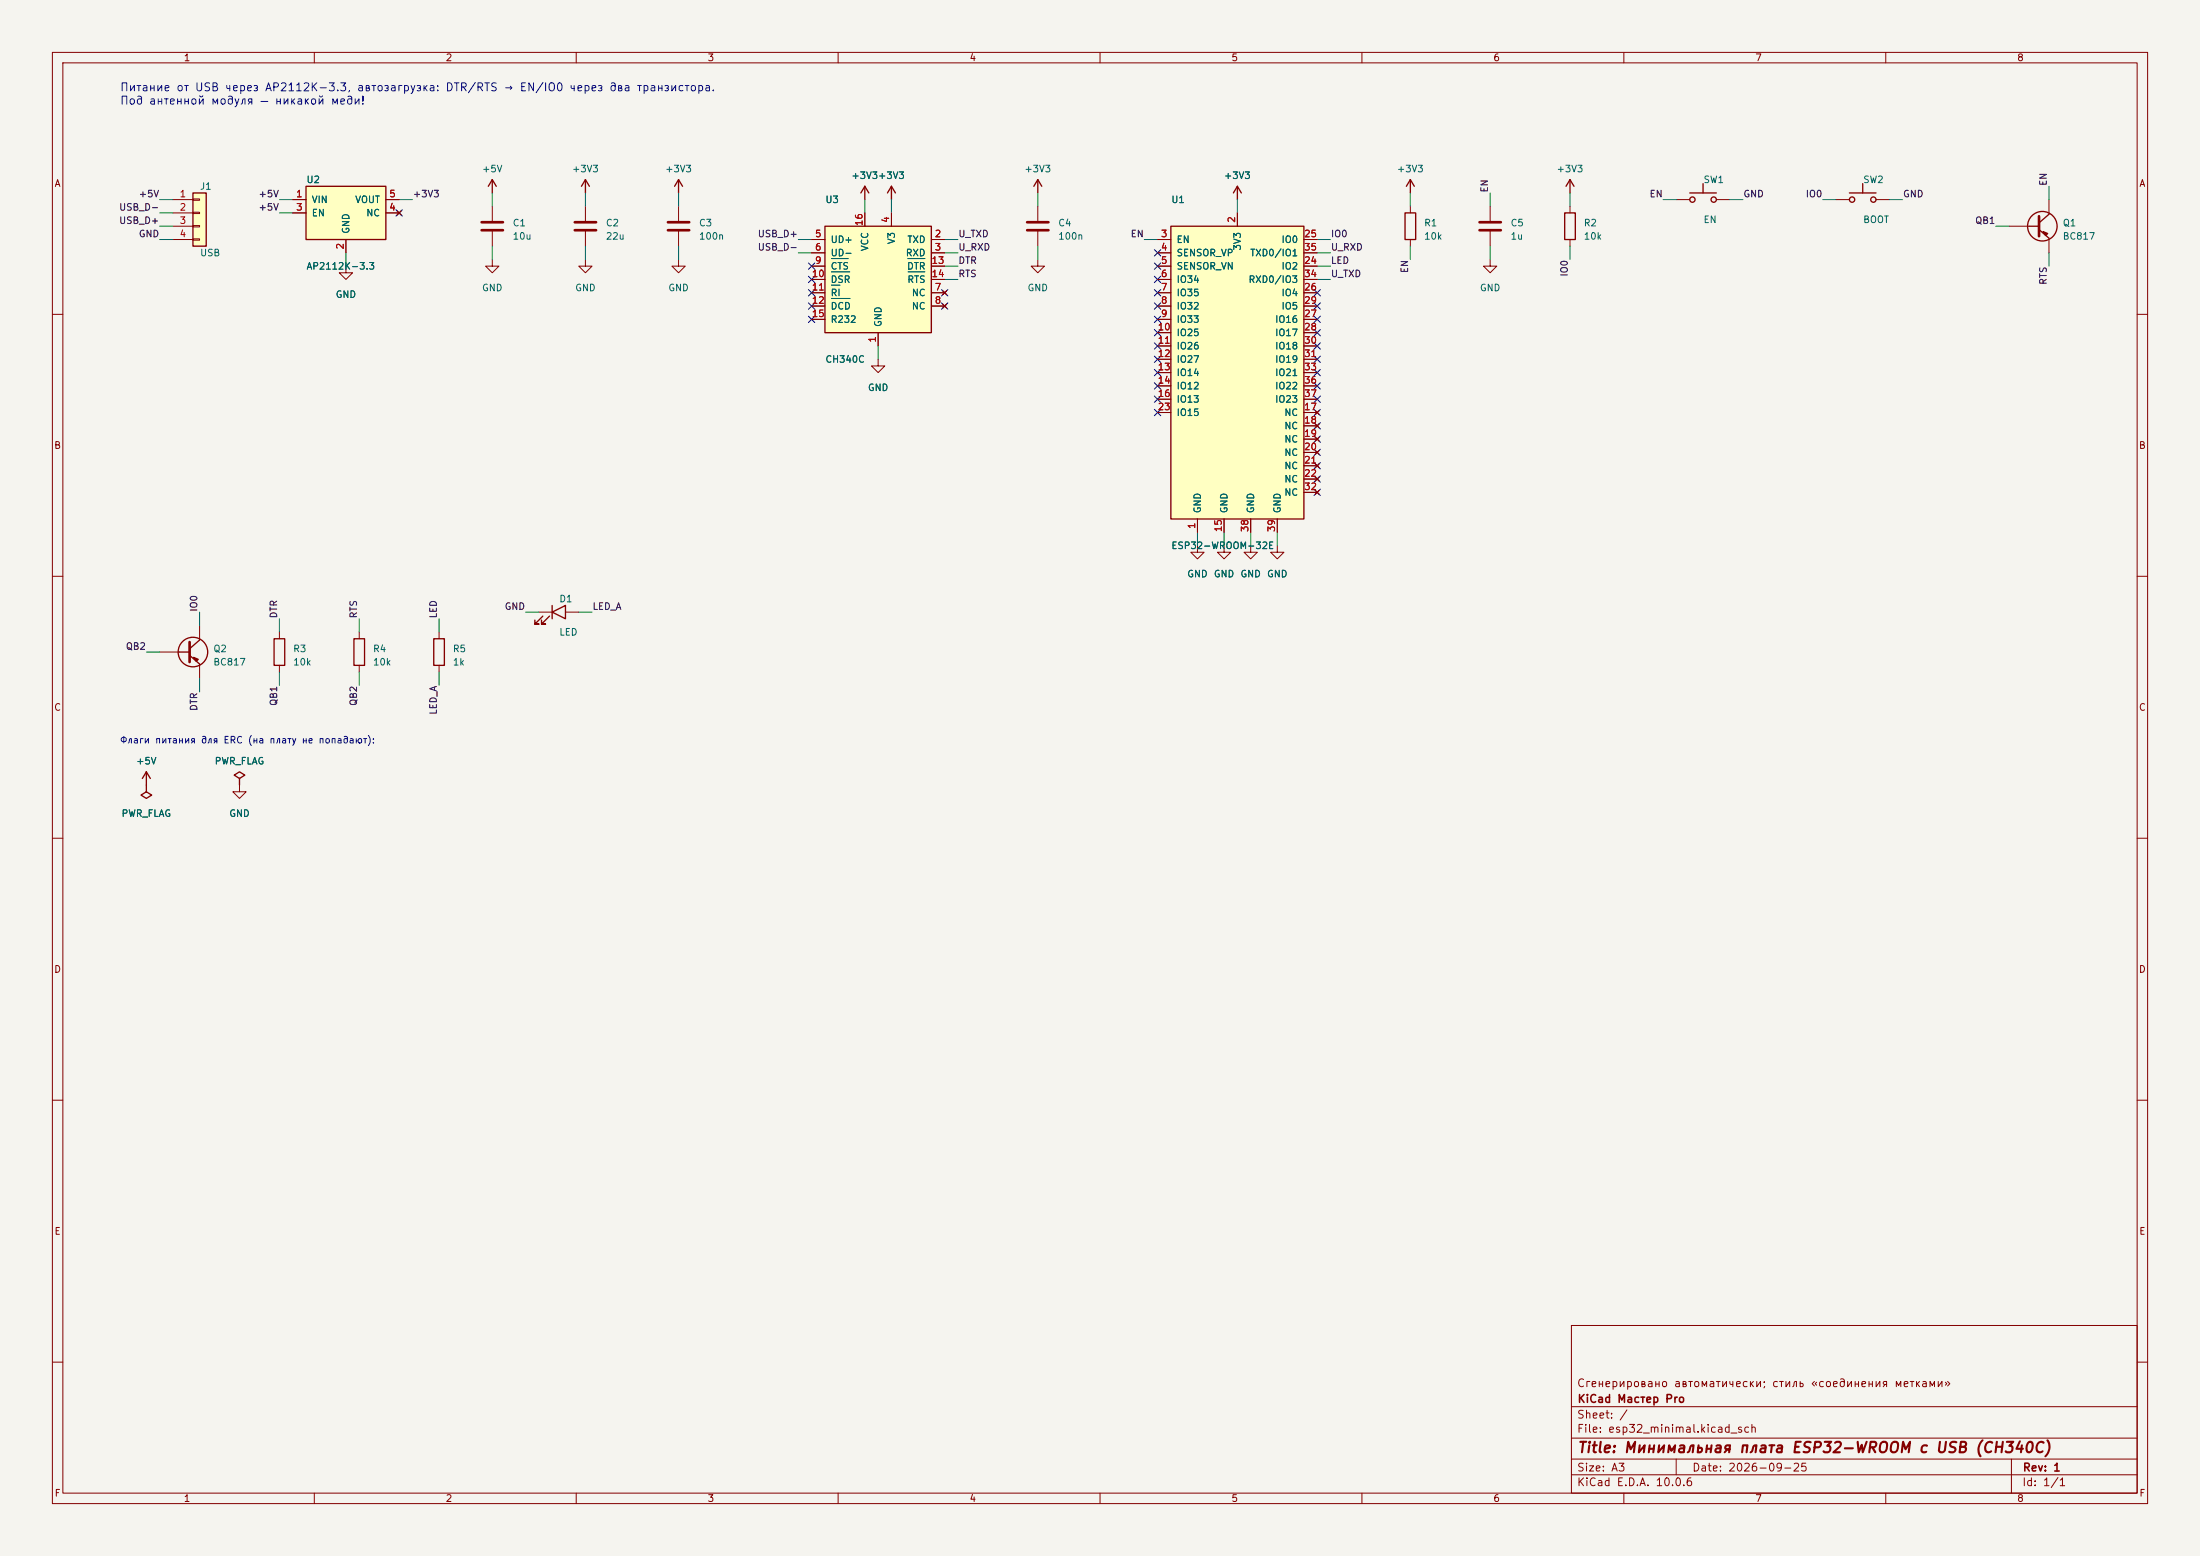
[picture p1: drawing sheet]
<svg xmlns="http://www.w3.org/2000/svg" width="420mm" height="297mm" viewBox="0 0 420 297" stroke-linecap="round" stroke-linejoin="round" font-family="sans-serif">
<path d="M0 0h420v297h-420z" fill="#f5f4ef" stroke="#f5f4ef" stroke-width=".19"/>
<g fill="none" stroke="#840000" stroke-width=".19">
<path d="M10 10h400v277h-400zM12 12h396v273h-396zM60 10v2M110 10v2M160 10v2M210 10v2M260 10v2M310 10v2M360 10v2M10 60h2M408 60h2M10 110h2"/>
<path d="M408 110h2M10 160h2M408 160h2M10 210h2M408 210h2M300 253h108v32h-108zM10 260h2M300 278.5h108M300 274.5h108M300 268.5h108M320 278.5v3M384 278.5v6.5"/>
<path d="M408 260h2M60 285v2M110 285v2M160 285v2M210 285v2M260 285v2M300 281.5h108M310 285v2M360 285v2"/>
</g>
<path d="M157.5 43.2h20.3v20.3h-20.3z" fill="#ffffc2"/>
<path d="M236.2 35.6l-.7 1.2M236.2 35.6l.8 1.2M236.2 35.6v2.5M157.5 43.2h20.3v20.3h-20.3z" fill="none" stroke="#840000" stroke-width=".25"/>
<g fill="none" stroke="#840000" stroke-width=".19">
<path d="M129.5 39.4v3M94 49.5v1.3h1.2l-1.2 1.3-1.3-1.3h1.3M111.8 49.5v1.3h1.2l-1.2 1.3-1.3-1.3h1.3M129.5 49.5v1.3h1.3l-1.3 1.3-1.2-1.3h1.2M129.5 43.9v3.1M154.9 45.7h2.6M154.9 48.3h2.6M154.9 55.9h2.6M154.9 58.4h2.6M154.9 50.8h2.6M154.9 53.3h2.6M165.1 40.6v2.6"/>
<path d="M170.2 40.6v2.6M177.8 45.7h2.5M177.8 48.3h2.5M177.8 55.9h2.5M177.8 58.4h2.5M177.8 50.8h2.5M177.8 53.3h2.5M180 55.5l.7 .8M180 58l.7 .8M180.7 55.5l-.7 .8M180.7 58l-.7 .8M154.9 61h2.6"/>
<path d="M167.6 63.5v2.5M228.6 104.1v1.3h1.3l-1.3 1.3-1.3-1.3h1.3M233.7 104.1v1.3h1.2l-1.2 1.3-1.3-1.3h1.3M238.8 104.1v1.3h1.2l-1.2 1.3-1.3-1.3h1.3M243.8 104.1v1.3h1.3l-1.3 1.3-1.2-1.3h1.2"/>
</g>
<path d="M158.7 49.4h3.2M158.7 51.9h3.5M158.7 54.4h1.6M158.7 57h3.6M173.3 49.4h3.3M173.4 51.9h3.2" fill="none" stroke="#006464" stroke-width=".19"/>
<path d="M127.5 42.4h4.1M127.5 43.9h4.1" fill="none" stroke="#840000" stroke-width=".51"/>
<path d="M223.5 43.2h25.4v55.9h-25.4z" fill="#ffffc2"/>
<g fill="none" stroke="#840000" stroke-width=".25">
<path d="M129.5 34.3l-.7 1.3M129.5 34.3l.8 1.3M129.5 34.3v2.5M165.1 35.6l-.8 1.2M165.1 35.6l.8 1.2M165.1 35.6v2.5M170.2 35.6l-.8 1.2M170.2 35.6l.7 1.2M170.2 35.6v2.5M198.1 34.3l-.7 1.3M198.1 34.3l.8 1.3M198.1 34.3v2.5"/>
<path d="M299.7 34.3l-.7 1.3M299.7 34.3l.8 1.3M299.7 34.3v2.5M223.5 43.2h25.4v55.9h-25.4zM298.7 40.6h2v5.1h-2zM103.6 117.6l-1.5 1.5h.8h-.8v-.7M104.9 117.6l-1.5 1.5h.7h-.7v-.7M105.4 116.8l2.5-1.2v2.5zM105.4 115.6v2.5M34.3 124.5h1.9M36.2 125.1l1.9 1.6M38.1 122.2l-1.9 1.6"/>
<path d="M52.3 121.9h2.1v5.1h-2.1zM67.6 121.9h2v5.1h-2zM82.8 121.9h2v5.1h-2zM27.9 147.3v3.8l1.1 .7-1.1 .6-1-.6 1-.7M27.9 147.3l-.7 1.3M27.9 147.3l.8 1.3M45.7 148.6l1-.6-1-.7-1 .7 1 .6v1.3"/>
<circle cx="36.8" cy="124.5" r="2.82"/>
</g>
<g fill="none" stroke="#840000" stroke-width=".19">
<path d="M94 39.4v3M111.8 39.4v3M198.1 39.4v3M299.7 39.4v1.2M66 50.8v1.3h1.3l-1.3 1.2-1.2-1.2h1.2M94 43.9v3.1M111.8 43.9v3.1M198.1 49.5v1.3h1.3l-1.3 1.3-1.3-1.3h1.3M198.1 43.9v3.1M221 45.7h2.5M221 48.3h2.5M221 50.8h2.5"/>
<path d="M221 53.3h2.5M221 55.9h2.5M221 58.4h2.5M236.2 40.6v2.6M248.9 45.7h2.6M248.9 48.3h2.6M248.9 50.8h2.6M248.9 53.3h2.6M248.9 55.9h2.6M248.9 58.4h2.6M299.7 45.7v1.3M167.6 68.6v1.3h1.3l-1.3 1.2-1.2-1.2h1.2"/>
<path d="M221 61h2.5M221 63.5h2.5M221 66h2.5M221 68.6h2.5M221 71.1h2.5M221 73.7h2.5M221 76.2h2.5M221 78.7h2.5M248.9 61h2.6M248.9 63.5h2.6M248.9 66h2.6M248.9 68.6h2.6"/>
<path d="M248.9 71.1h2.6M248.9 73.7h2.6M248.9 76.2h2.6M248.9 78.7h2.6M251.1 78.4l.7 .7M251.8 78.4l-.7 .7M228.6 99.1v2.5M233.7 99.1v2.5M238.8 99.1v2.5M243.8 99.1v2.5M248.9 81.3h2.6M248.9 83.8h2.6"/>
<path d="M248.9 86.4h2.6M248.9 88.9h2.6M248.9 91.4h2.6M248.9 94h2.6M251.1 80.9l.7 .8M251.1 83.4l.7 .8M251.1 86l.7 .7M251.1 88.5l.7 .8M251.1 91.1l.7 .7M251.1 93.6l.7 .8M251.8 80.9l-.7 .8M251.8 83.4l-.7 .8"/>
<path d="M251.8 86l-.7 .7M251.8 88.5l-.7 .8M251.8 91.1l-.7 .7M251.8 93.6l-.7 .8M38.1 119.4v2.8M102.9 116.8h2.5M107.9 116.8h2.6M30.5 124.5h3.8M38.1 126.7v2.8M53.3 120.7v1.2M53.3 127v1.3M68.6 120.7v1.2"/>
<path d="M68.6 127v1.3M83.8 120.7v1.2M83.8 127v1.3M45.7 149.9v1.2h1.3l-1.3 1.3-1.3-1.3h1.3"/>
</g>
<path d="M91.9 42.4h4.1M91.9 43.9h4.1M109.7 42.4h4.1M109.7 43.9h4.1M196.1 42.4h4.1M196.1 43.9h4.1M36.2 122.6v3.8" fill="none" stroke="#840000" stroke-width=".51"/>
<path d="M37 125.5l.8 .4-.3 .3z" fill="#840000" stroke="#840000" stroke-width=".25"/>
<path d="M36.8 36.8h2.6v10.2h-2.6z" fill="#ffffc2"/>
<path d="M36.8 36.8h2.6v10.2h-2.6z" fill="none" stroke="#840000" stroke-width=".25"/>
<path d="M33 38.1h3.8M36.8 38h1.3v.2h-1.3zM284.5 39.4v3M33 40.6h3.8M33 43.2h3.8M33 45.7h3.8M36.8 40.5h1.3v.3h-1.3zM36.8 43.1h1.3v.2h-1.3zM36.8 45.6h1.3v.2h-1.3zM284.5 49.5v1.3h1.2l-1.2 1.3-1.3-1.3h1.3M284.5 43.9v3.1" fill="none" stroke="#840000" stroke-width=".19"/>
<path d="M282.4 42.4h4.1M282.4 43.9h4.1" fill="none" stroke="#840000" stroke-width=".51"/>
<path d="M58.4 35.6h15.3v10.1h-15.3z" fill="#ffffc2"/>
<g fill="none" stroke="#840000" stroke-width=".25">
<path d="M58.4 35.6h15.3v10.1h-15.3zM94 34.3l-.8 1.3M94 34.3l.7 1.3M94 34.3v2.5M111.8 34.3l-.8 1.3M111.8 34.3l.7 1.3M111.8 34.3v2.5M269.2 34.3l-.7 1.3M269.2 34.3l.8 1.3M269.2 34.3v2.5M322.6 36.8h5.1M325.1 35.1v1.7"/>
<path d="M353.1 36.8h5M355.6 35.1v1.7M268.2 40.6h2.1v5.1h-2.1zM387.3 43.2h2M389.3 43.8l1.9 1.7M391.2 40.9l-1.9 1.6"/>
<circle cx="323.1" cy="38.1" r=".51"/>
<circle cx="327.2" cy="38.1" r=".51"/>
<circle cx="353.6" cy="38.1" r=".51"/>
<circle cx="357.6" cy="38.1" r=".51"/>
<circle cx="389.9" cy="43.2" r="2.82"/>
</g>
<g fill="none" stroke="#840000" stroke-width=".19">
<path d="M55.9 38.1h2.5M73.7 38.1h2.5M269.2 39.4v1.2M320 38.1h2.6M327.7 38.1h2.5M350.5 38.1h2.6M358.1 38.1h2.6M391.2 38.1v2.8M55.9 40.6h2.5M66 45.7v2.6M73.7 40.6h2.5M75.8 40.3l.8 .7"/>
<path d="M76.6 40.3l-.8 .7M154.9 45.7h2.6M154.9 48.3h2.6M154.9 55.9h2.6M154.9 58.4h2.6M154.9 50.8h2.6M154.9 53.3h2.6M165.1 40.6v2.6M170.2 40.6v2.6M177.8 45.7h2.5M177.8 48.3h2.5M177.8 55.9h2.5"/>
<path d="M177.8 58.4h2.5M177.8 50.8h2.5M177.8 53.3h2.5M180 55.5l.7 .8M180 58l.7 .8M180.7 55.5l-.7 .8M180.7 58l-.7 .8M221 45.7h2.5M221 48.3h2.5M221 55.9h2.5M221 58.4h2.5M221 50.8h2.5"/>
<path d="M221 53.3h2.5M236.2 40.6v2.6M248.9 45.7h2.6M248.9 48.3h2.6M248.9 55.9h2.6M248.9 58.4h2.6M248.9 50.8h2.6M248.9 53.3h2.6M269.2 45.7v1.3M383.5 43.2h3.8M391.2 45.5v2.8M154.9 61h2.6"/>
<path d="M167.6 63.5v2.5M221 61h2.5M221 63.5h2.5M221 66h2.5M221 68.6h2.5M221 71.1h2.5M221 73.7h2.5M221 76.2h2.5M221 78.7h2.5M248.9 61h2.6M248.9 63.5h2.6M248.9 66h2.6"/>
<path d="M248.9 68.6h2.6M248.9 71.1h2.6M248.9 73.7h2.6M248.9 76.2h2.6M248.9 78.7h2.6M251.1 78.4l.7 .7M251.8 78.4l-.7 .7M228.6 99.1v2.5M233.7 99.1v2.5M238.8 99.1v2.5M243.8 99.1v2.5M248.9 81.3h2.6"/>
<path d="M248.9 83.8h2.6M248.9 86.4h2.6M248.9 88.9h2.6M248.9 91.4h2.6M248.9 94h2.6M251.1 80.9l.7 .8M251.1 83.4l.7 .8M251.1 86l.7 .7M251.1 88.5l.7 .8M251.1 91.1l.7 .7M251.1 93.6l.7 .8M251.8 80.9l-.7 .8"/>
<path d="M251.8 83.4l-.7 .8M251.8 86l-.7 .7M251.8 88.5l-.7 .8M251.8 91.1l-.7 .7M251.8 93.6l-.7 .8"/>
</g>
<path d="M389.3 41.3v3.8" fill="none" stroke="#840000" stroke-width=".51"/>
<path d="M390 44.2l.9 .4-.4 .4z" fill="#840000" stroke="#840000" stroke-width=".25"/>
<g fill="none" stroke="#009600" stroke-width=".19">
<path d="M30.5 38.1h2.5M53.3 38.1h2.6M76.2 38.1h2.5M94 36.8v2.6M111.8 36.8v2.6M129.5 36.8v2.6M165.1 38.1v2.5M170.2 38.1v2.5M198.1 36.8v2.6M236.2 38.1v2.5M269.2 36.8v2.6M284.5 36.8v2.6"/>
<path d="M299.7 36.8v2.6M317.5 38.1h2.5M330.2 38.1h2.5M348 38.1h2.5M360.7 38.1h2.5M391.2 35.6v2.5M30.5 45.7h2.5M30.5 43.2h2.5M30.5 40.6h2.5M53.3 40.6h2.6M66 48.3v2.5M94 47v2.5"/>
<path d="M111.8 47v2.5M129.5 47v2.5M152.4 48.3h2.5M152.4 45.7h2.5M180.3 53.3h2.6M180.3 50.8h2.6M180.3 48.3h2.6M180.3 45.7h2.6M198.1 47v2.5M218.4 45.7h2.6M251.5 53.3h2.5M251.5 50.8h2.5"/>
<path d="M251.5 48.3h2.5M251.5 45.7h2.5M269.2 47v2.5M284.5 47v2.5M299.7 47v2.5M381 43.2h2.5M391.2 48.3v2.5M167.6 66v2.6M38.1 116.8v2.6M53.3 118.1v2.6M68.6 118.1v2.6M83.8 118.1v2.6"/>
<path d="M100.3 116.8h2.6M110.5 116.8h2.5M228.6 101.6v2.5M233.7 101.6v2.5M238.8 101.6v2.5M243.8 101.6v2.5M27.9 124.5h2.6M38.1 129.5v2.6M53.3 128.3v2.5M68.6 128.3v2.5M83.8 128.3v2.5"/>
</g>
<g fill="none" stroke="#000084" stroke-width=".19">
<path d="M75.6 40l1.2 1.2M76.8 40l-1.2 1.2M154.3 52.7l1.2 1.2M154.3 50.2l1.2 1.2M154.3 55.3l1.2 1.2M154.3 57.8l1.2 1.2M155.5 52.7l-1.2 1.2M155.5 50.2l-1.2 1.2M155.5 55.3l-1.2 1.2M155.5 57.8l-1.2 1.2M179.7 55.3l1.2 1.2M179.7 57.8l1.2 1.2"/>
<path d="M180.9 55.3l-1.2 1.2M180.9 57.8l-1.2 1.2M220.4 52.7l1.2 1.2M220.4 50.2l1.2 1.2M220.4 47.7l1.2 1.2M220.4 55.3l1.2 1.2M220.4 57.8l1.2 1.2M221.6 52.7l-1.2 1.2M221.6 50.2l-1.2 1.2M221.6 47.7l-1.2 1.2M221.6 55.3l-1.2 1.2M221.6 57.8l-1.2 1.2"/>
<path d="M250.9 55.3l1.2 1.2M250.9 57.8l1.2 1.2M252.1 55.3l-1.2 1.2M252.1 57.8l-1.2 1.2M154.3 60.4l1.2 1.2M155.5 60.4l-1.2 1.2M220.4 70.5l1.2 1.2M220.4 73.1l1.2 1.2M220.4 68l1.2 1.2M220.4 65.4l1.2 1.2M220.4 62.9l1.2 1.2M220.4 78.1l1.2 1.2"/>
<path d="M220.4 75.6l1.2 1.2M220.4 60.4l1.2 1.2M221.6 70.5l-1.2 1.2M221.6 73.1l-1.2 1.2M221.6 68l-1.2 1.2M221.6 65.4l-1.2 1.2M221.6 62.9l-1.2 1.2M221.6 78.1l-1.2 1.2M221.6 75.6l-1.2 1.2M221.6 60.4l-1.2 1.2M250.9 78.1l1.2 1.2M250.9 75.6l1.2 1.2"/>
<path d="M250.9 73.1l1.2 1.2M250.9 60.4l1.2 1.2M250.9 62.9l1.2 1.2M250.9 65.4l1.2 1.2M250.9 68l1.2 1.2M250.9 70.5l1.2 1.2M252.1 78.1l-1.2 1.2M252.1 75.6l-1.2 1.2M252.1 73.1l-1.2 1.2M252.1 60.4l-1.2 1.2M252.1 62.9l-1.2 1.2M252.1 65.4l-1.2 1.2"/>
<path d="M252.1 68l-1.2 1.2M252.1 70.5l-1.2 1.2M250.9 90.8l1.2 1.2M250.9 93.4l1.2 1.2M250.9 85.8l1.2 1.2M250.9 83.2l1.2 1.2M250.9 80.7l1.2 1.2M250.9 88.3l1.2 1.2M252.1 90.8l-1.2 1.2M252.1 93.4l-1.2 1.2M252.1 85.8l-1.2 1.2M252.1 83.2l-1.2 1.2"/>
<path d="M252.1 80.7l-1.2 1.2M252.1 88.3l-1.2 1.2"/>
</g>
<path d="M158.7 49.4h3.2M158.7 51.9h3.5M158.7 54.4h1.6M158.7 57h3.6M173.3 49.4h3.3M173.4 51.9h3.2" fill="none" stroke="#006464" stroke-width=".19"/>
<text font-size="2" fill="#840000" x="301" y="277.8">Title: Минимальная плата ESP32-WROOM с USB (CH340C)</text>
<g font-size="1.5" fill="#0000c2">
<text x="22.8" y="17.8">Питание от USB через AP2112K-3.3, автозагрузка: DTR/RTS → EN/IO0 через два транзистора.</text>
<text x="22.8" y="20.3">Под антенной модуля — никакой меди!</text>
</g>
<g font-size="1.5" fill="#840000">
<text x="300.9" y="265.1">Сгенерировано автоматически; стиль «соединения метками»</text>
<text x="301" y="268.1">KiCad Мастер Pro</text>
<text x="300.9" y="273.8">File: esp32_minimal.kicad_sch</text>
<text x="300.9" y="271.1">Sheet: /</text>
<text x="300.9" y="281.2">Size: A3</text>
<text x="322.9" y="281.2">Date: 2026-09-25</text>
<text x="386" y="281.2">Rev: 1</text>
<text x="300.9" y="284">KiCad E.D.A. 10.0.6</text>
<text x="385.9" y="284">Id: 1/1</text>
</g>
<g font-size="1.3" fill="#840000">
<text x="35" y="12">1</text>
<text x="85" y="12">2</text>
<text x="135" y="12">3</text>
<text x="185" y="12">4</text>
<text x="235" y="12">5</text>
<text x="285" y="12">6</text>
<text x="335" y="12">7</text>
<text x="385" y="12">8</text>
<text x="10.3" y="36">A</text>
<text x="408.3" y="36">A</text>
<text x="10.2" y="86">B</text>
<text x="408.2" y="86">B</text>
<text x="10.2" y="136">C</text>
<text x="408.2" y="136">C</text>
<text x="10.2" y="186">D</text>
<text x="408.2" y="186">D</text>
<text x="10.3" y="236">E</text>
<text x="408.3" y="236">E</text>
<text x="10.3" y="286">F</text>
<text x="35" y="287">1</text>
<text x="85" y="287">2</text>
<text x="135" y="287">3</text>
<text x="185" y="287">4</text>
<text x="235" y="287">5</text>
<text x="285" y="287">6</text>
<text x="335" y="287">7</text>
<text x="385" y="287">8</text>
<text x="408.3" y="286">F</text>
</g>
<g font-size="1.3" fill="#006464">
<text x="58.4" y="35.3">U2</text>
<text x="91.9" y="33.2">+5V</text>
<text x="109.1" y="33.2">+3V3</text>
<text x="126.9" y="33.2">+3V3</text>
<text x="162.4" y="34.5">+3V3+3V3</text>
<text x="195.5" y="33.2">+3V3</text>
<text x="233.6" y="34.5">+3V3</text>
<text x="266.6" y="33.2">+3V3</text>
<text x="297.1" y="33.2">+3V3</text>
<text x="325.1" y="35.3">SW1</text>
<text x="355.6" y="35.3">SW2</text>
<text x="38.1" y="36.5">J1</text>
<text x="59.4" y="39.1">VIN</text>
<text x="59.4" y="41.6">EN</text>
<text x="67.7" y="39.1">VOUT</text>
<text x="69.8" y="41.6">NC</text>
<text x="157.5" y="39.1">U3</text>
<text x="223.5" y="39.1">U1</text>
<text x="67" y="44.7" transform="rotate(-90 67 44.7)">GND</text>
<text x="97.8" y="43.5">C1</text>
<text x="97.8" y="46">10u</text>
<text x="115.6" y="43.5">C2</text>
<text x="115.6" y="46">22u</text>
<text x="133.3" y="43.5">C3</text>
<text x="133.3" y="46">100n</text>
<text x="158.5" y="46.7">UD+</text>
<text x="171.1" y="46.7" transform="rotate(-90 171.1 46.7)">V3</text>
<text x="173.1" y="46.7">TXD</text>
<text x="201.9" y="43.5">C4</text>
<text x="201.9" y="46">100n</text>
<text x="224.5" y="46.7">EN</text>
<text x="237.2" y="47.9" transform="rotate(-90 237.2 47.9)">3V3</text>
<text x="244.5" y="46.7">IO0</text>
<text x="271.8" y="43.5">R1</text>
<text x="271.8" y="46">10k</text>
<text x="288.3" y="43.5">C5</text>
<text x="288.3" y="46">1u</text>
<text x="302.2" y="43.5">R2</text>
<text x="302.2" y="46">10k</text>
<text x="325.1" y="42.9">EN</text>
<text x="355.6" y="42.9">BOOT</text>
<text x="393.7" y="43.5">Q1</text>
<text x="393.7" y="46">BC817</text>
<text x="38.1" y="49.2">USB</text>
<text x="58.4" y="51.8">AP2112K-3.3</text>
<text x="158.5" y="49.2">UD-</text>
<text x="158.5" y="51.8">CTS</text>
<text x="166.1" y="48.1" transform="rotate(-90 166.1 48.1)">VCC</text>
<text x="172.8" y="49.2">RXD</text>
<text x="173" y="51.8">DTR</text>
<text x="224.5" y="49.2">SENSOR_VP</text>
<text x="224.5" y="51.8">SENSOR_VN</text>
<text x="238.5" y="49.2">TXD0/IO1</text>
<text x="244.5" y="51.8">IO2</text>
<text x="64" y="57.2">GND</text>
<text x="91.9" y="55.9">GND</text>
<text x="109.7" y="55.9">GND</text>
<text x="127.5" y="55.9">GND</text>
<text x="158.5" y="54.3">DSR</text>
<text x="158.5" y="56.8">RI</text>
<text x="158.5" y="59.4">DCD</text>
<text x="173.1" y="54.3">RTS</text>
<text x="174" y="56.8">NC</text>
<text x="174" y="59.4">NC</text>
<text x="196.1" y="55.9">GND</text>
<text x="224.5" y="54.3">IO34</text>
<text x="224.5" y="56.8">IO35</text>
<text x="224.5" y="59.4">IO32</text>
<text x="238.2" y="54.3">RXD0/IO3</text>
<text x="244.5" y="56.8">IO4</text>
<text x="244.5" y="59.4">IO5</text>
<text x="282.4" y="55.9">GND</text>
<text x="158.5" y="61.9">R232</text>
<text x="168.6" y="62.5" transform="rotate(-90 168.6 62.5)">GND</text>
<text x="224.5" y="61.9">IO33</text>
<text x="224.5" y="64.5">IO25</text>
<text x="243.3" y="61.9">IO16</text>
<text x="243.3" y="64.5">IO17</text>
<text x="157.5" y="69.5">CH340C</text>
<text x="224.5" y="67">IO26</text>
<text x="224.5" y="69.5">IO27</text>
<text x="243.3" y="67">IO18</text>
<text x="243.3" y="69.5">IO19</text>
<text x="165.6" y="74.9">GND</text>
<text x="224.5" y="72.1">IO14</text>
<text x="224.5" y="74.6">IO12</text>
<text x="224.5" y="77.2">IO13</text>
<text x="243.3" y="72.1">IO21</text>
<text x="243.3" y="74.6">IO22</text>
<text x="243.3" y="77.2">IO23</text>
<text x="224.5" y="79.7">IO15</text>
<text x="245.1" y="79.7">NC</text>
<text x="245.1" y="82.2">NC</text>
<text x="245.1" y="84.8">NC</text>
<text x="245.1" y="87.3">NC</text>
<text x="245.1" y="89.9">NC</text>
<text x="245.1" y="92.4">NC</text>
<text x="245.1" y="94.9">NC</text>
<text x="229.6" y="98.1" transform="rotate(-90 229.6 98.1)">GND</text>
<text x="234.6" y="98.1" transform="rotate(-90 234.6 98.1)">GND</text>
<text x="239.7" y="98.1" transform="rotate(-90 239.7 98.1)">GND</text>
<text x="244.8" y="98.1" transform="rotate(-90 244.8 98.1)">GND</text>
<text x="223.5" y="105.1">ESP32-WROOM-32E</text>
<text x="226.5" y="110.5">GND</text>
<text x="231.6" y="110.5">GND</text>
<text x="236.7" y="110.5">GND</text>
<text x="241.8" y="110.5">GND</text>
<text x="106.7" y="115.3">D1</text>
<text x="40.6" y="124.8">Q2</text>
<text x="55.9" y="124.8">R3</text>
<text x="71.1" y="124.8">R4</text>
<text x="86.3" y="124.8">R5</text>
<text x="106.7" y="121.6">LED</text>
<text x="40.6" y="127.3">BC817</text>
<text x="55.9" y="127.3">10k</text>
<text x="71.1" y="127.3">10k</text>
<text x="86.3" y="127.3">1k</text>
<text x="25.9" y="146.2">+5V</text>
<text x="40.9" y="146.2">PWR_FLAG</text>
<text x="23.1" y="156.2">PWR_FLAG</text>
<text x="43.7" y="156.2">GND</text>
</g>
<g font-size="1.3" fill="#0f0f0f">
<text x="391" y="35.6" transform="rotate(-90 391 35.6)">EN</text>
<text x="22.6" y="40.5">USB_D-</text>
<text x="26.4" y="38">+5V</text>
<text x="49.2" y="38">+5V</text>
<text x="49.2" y="40.5">+5V</text>
<text x="78.7" y="38">+3V3</text>
<text x="284.4" y="36.9" transform="rotate(-90 284.4 36.9)">EN</text>
<text x="314.8" y="38">EN</text>
<text x="332.7" y="38">GND</text>
<text x="344.6" y="38">IO0</text>
<text x="363.2" y="38">GND</text>
<text x="22.6" y="43.1">USB_D+</text>
<text x="26.4" y="45.6">GND</text>
<text x="144.6" y="45.6">USB_D+</text>
<text x="182.9" y="45.6">U_TXD</text>
<text x="215.7" y="45.6">EN</text>
<text x="254" y="45.6">IO0</text>
<text x="377" y="43.1">QB1</text>
<text x="144.6" y="48.1">USB_D-</text>
<text x="182.9" y="53.2">RTS</text>
<text x="182.9" y="50.7">DTR</text>
<text x="182.9" y="48.1">U_RXD</text>
<text x="254" y="48.1">U_RXD</text>
<text x="254" y="50.7">LED</text>
<text x="254" y="53.2">U_TXD</text>
<text x="269.1" y="52.2" transform="rotate(-90 269.1 52.2)">EN</text>
<text x="299.6" y="52.9" transform="rotate(-90 299.6 52.9)">IO0</text>
<text x="391" y="54.5" transform="rotate(-90 391 54.5)">RTS</text>
<text x="38" y="116.9" transform="rotate(-90 38 116.9)">IO0</text>
<text x="53.2" y="118.1" transform="rotate(-90 53.2 118.1)">DTR</text>
<text x="68.5" y="118.1" transform="rotate(-90 68.5 118.1)">RTS</text>
<text x="83.7" y="118.1" transform="rotate(-90 83.7 118.1)">LED</text>
<text x="96.2" y="116.7">GND</text>
<text x="113" y="116.7">LED_A</text>
<text x="23.9" y="124.3">QB2</text>
<text x="38" y="135.8" transform="rotate(-90 38 135.8)">DTR</text>
<text x="53.2" y="134.8" transform="rotate(-90 53.2 134.8)">QB1</text>
<text x="68.5" y="134.8" transform="rotate(-90 68.5 134.8)">QB2</text>
<text x="83.7" y="136.5" transform="rotate(-90 83.7 136.5)">LED_A</text>
</g>
<g font-size="1.3" fill="#a90000">
<text x="34.2" y="38">1</text>
<text x="34.2" y="40.5">2</text>
<text x="56.4" y="38">1</text>
<text x="56.4" y="40.5">3</text>
<text x="74.2" y="40.5">4</text>
<text x="74.2" y="38">5</text>
<text x="34.2" y="43">3</text>
<text x="34.2" y="45.6">4</text>
<text x="65.9" y="47.7" transform="rotate(-90 65.9 47.7)">2</text>
<text x="155.5" y="45.6">5</text>
<text x="165" y="43.2" transform="rotate(-90 165 43.2)">16</text>
<text x="170" y="42.6" transform="rotate(-90 170 42.6)">4</text>
<text x="178.3" y="45.6">2</text>
<text x="221.5" y="45.6">3</text>
<text x="236.1" y="42.6" transform="rotate(-90 236.1 42.6)">2</text>
<text x="248.9" y="45.6">25</text>
<text x="154.9" y="53.2">10</text>
<text x="155.5" y="48.1">6</text>
<text x="155.5" y="50.7">9</text>
<text x="177.7" y="50.7">13</text>
<text x="177.7" y="53.2">14</text>
<text x="178.3" y="48.1">3</text>
<text x="221.5" y="48.1">4</text>
<text x="221.5" y="50.7">5</text>
<text x="221.5" y="53.2">6</text>
<text x="248.9" y="50.7">24</text>
<text x="248.9" y="53.2">34</text>
<text x="248.9" y="48.1">35</text>
<text x="154.9" y="55.7">11</text>
<text x="154.9" y="58.3">12</text>
<text x="178.3" y="55.7">7</text>
<text x="178.3" y="58.3">8</text>
<text x="221.5" y="55.7">7</text>
<text x="221.5" y="58.3">8</text>
<text x="248.9" y="55.7">26</text>
<text x="248.9" y="58.3">29</text>
<text x="154.9" y="60.8">15</text>
<text x="167.5" y="65.5" transform="rotate(-90 167.5 65.5)">1</text>
<text x="220.9" y="63.4">10</text>
<text x="220.9" y="65.9">11</text>
<text x="221.5" y="60.8">9</text>
<text x="248.9" y="60.8">27</text>
<text x="248.9" y="63.4">28</text>
<text x="248.9" y="65.9">30</text>
<text x="220.9" y="68.4">12</text>
<text x="220.9" y="71">13</text>
<text x="248.9" y="68.4">31</text>
<text x="248.9" y="71">33</text>
<text x="220.9" y="73.5">14</text>
<text x="220.9" y="76.1">16</text>
<text x="248.9" y="73.5">36</text>
<text x="248.9" y="76.1">37</text>
<text x="220.9" y="78.6">23</text>
<text x="248.9" y="78.6">17</text>
<text x="248.9" y="81.1">18</text>
<text x="248.9" y="83.7">19</text>
<text x="248.9" y="86.2">20</text>
<text x="248.9" y="88.8">21</text>
<text x="248.9" y="91.3">22</text>
<text x="248.9" y="93.8">32</text>
<text x="228.5" y="101.1" transform="rotate(-90 228.5 101.1)">1</text>
<text x="233.5" y="101.7" transform="rotate(-90 233.5 101.7)">15</text>
<text x="238.6" y="101.7" transform="rotate(-90 238.6 101.7)">38</text>
<text x="243.7" y="101.7" transform="rotate(-90 243.7 101.7)">39</text>
</g>
<text font-size="1.3" fill="#0000c2" x="22.8" y="142.2">Флаги питания для ERC (на плату не попадают):</text>
</svg>
